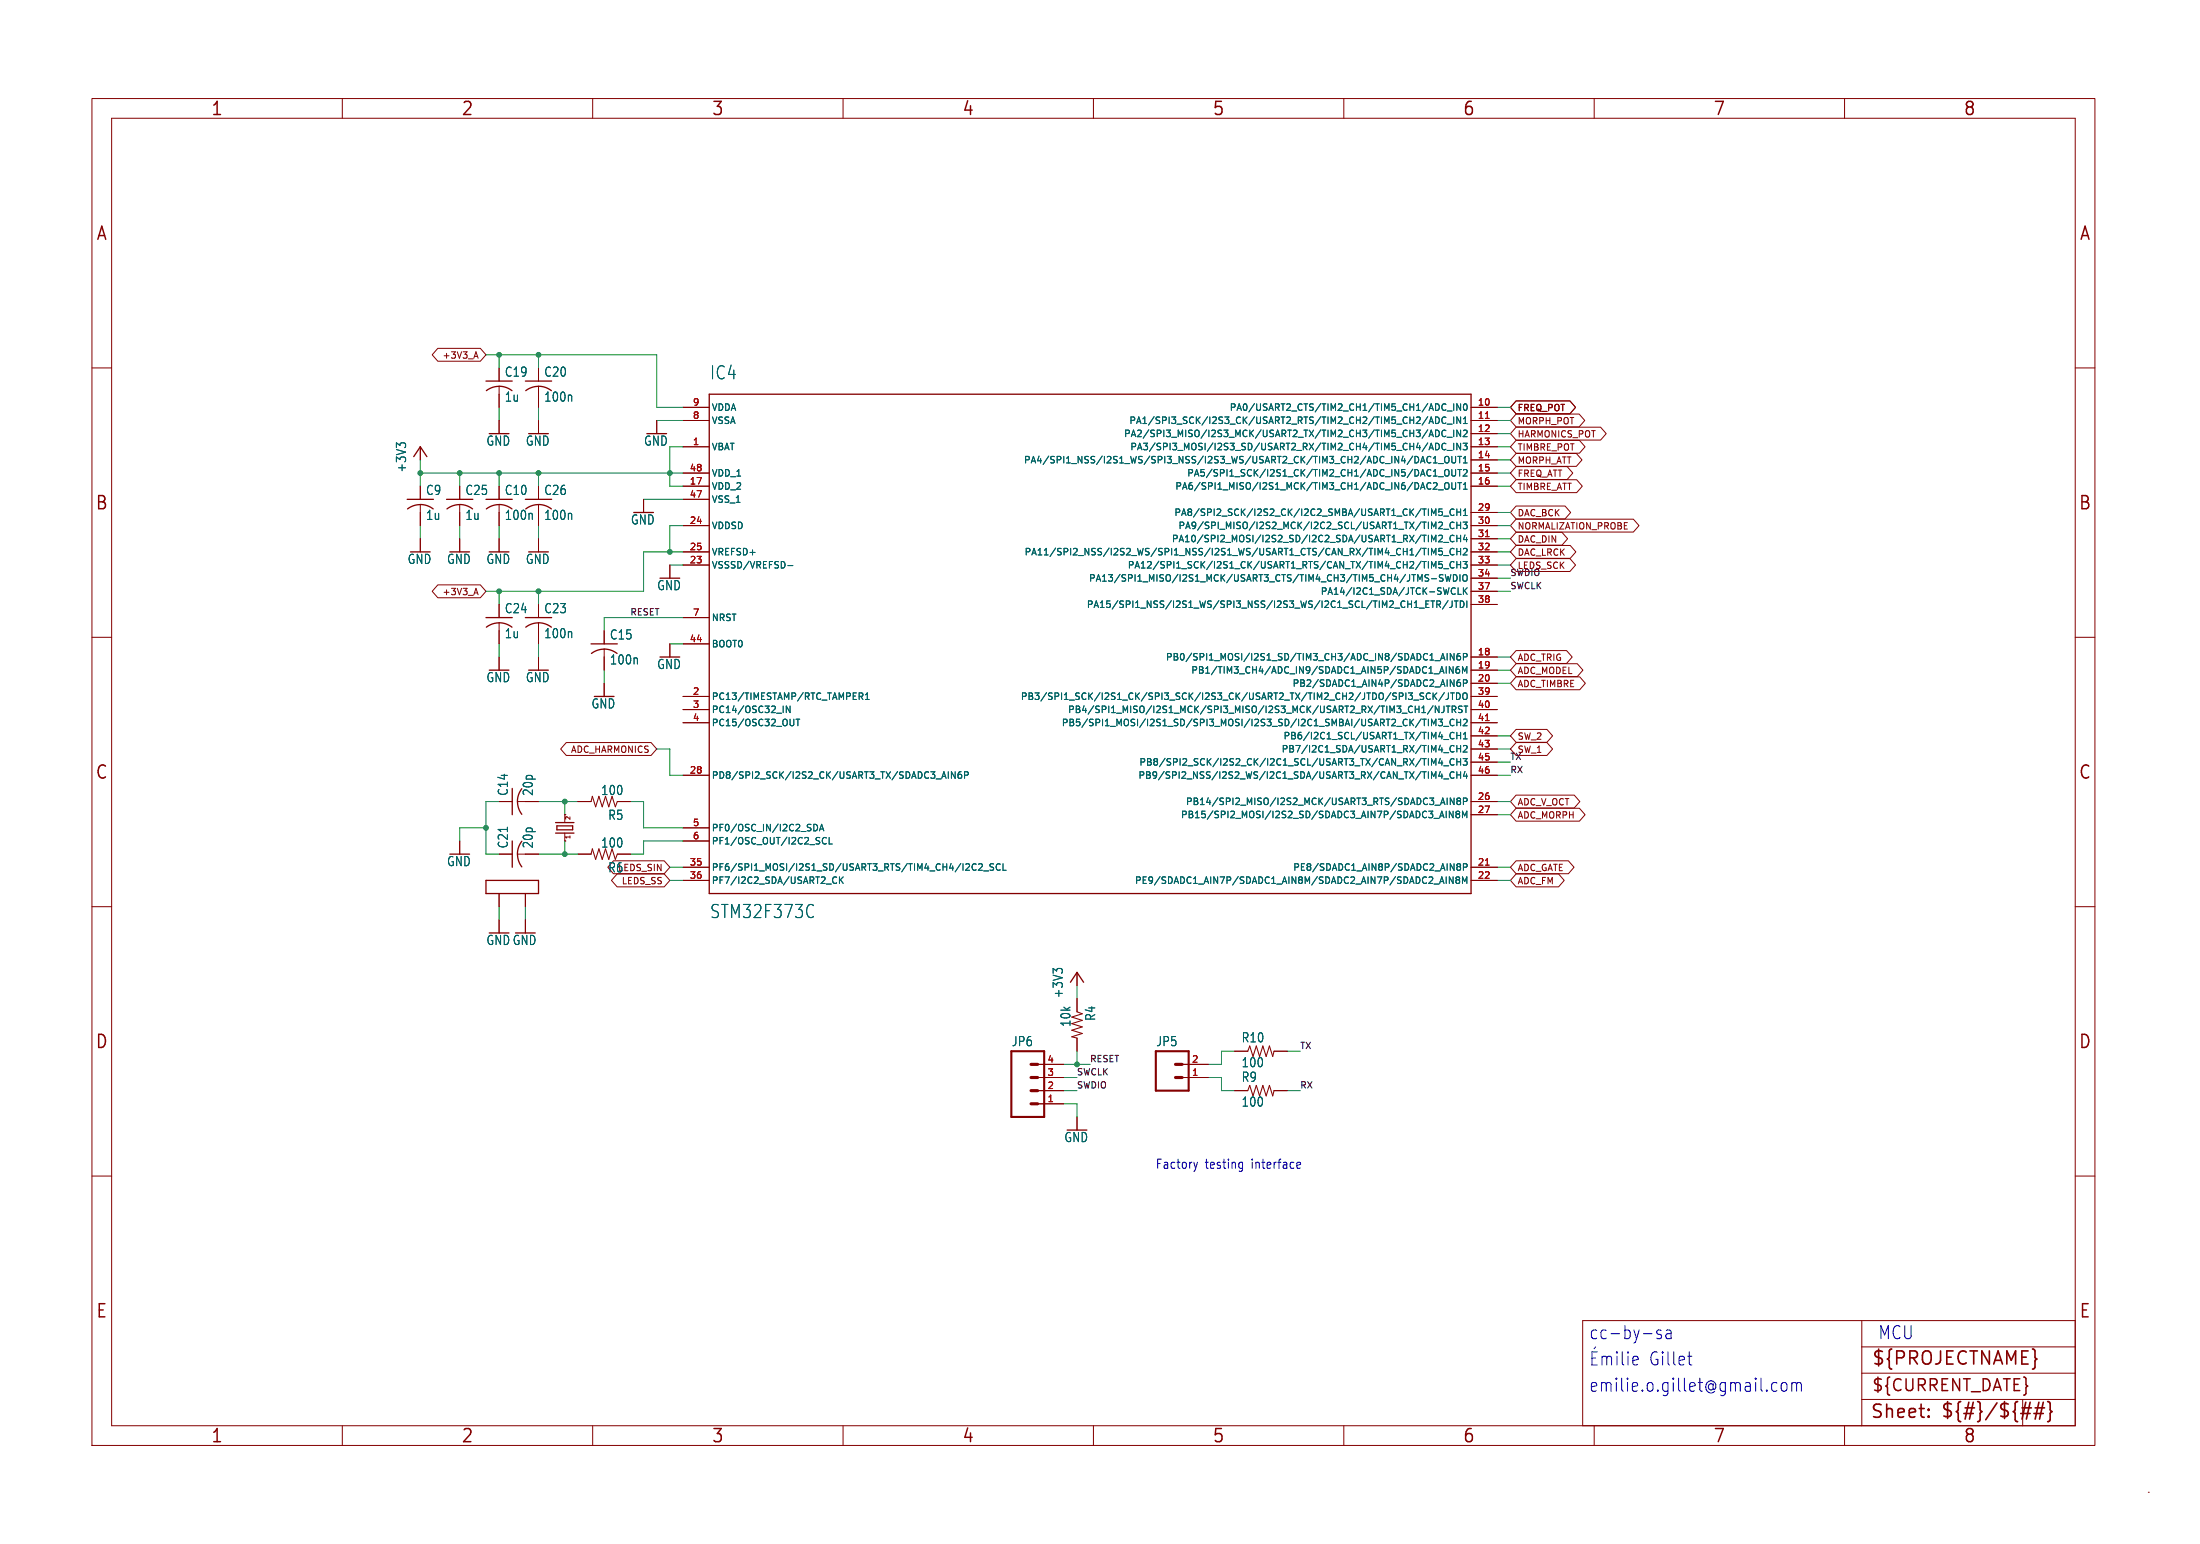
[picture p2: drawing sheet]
<svg xmlns="http://www.w3.org/2000/svg" width="425mm" height="298mm" viewBox="0 0 425 298" stroke-linecap="round" stroke-linejoin="round" font-family="sans-serif">
<g fill="none" stroke="#840000" stroke-width=".19">
<path d="M17.8 19.1h387.3v260.3h-387.3zM66.2 19.1v3.8M114.6 19.1v3.8M163 19.1v3.8M211.5 19.1v3.8M259.9 19.1v3.8M308.3 19.1v3.8M356.7 19.1v3.8M21.6 22.9h379.7v252.7h-379.7zM17.8 71.1h3.8M84.7 67.3h8.2l1.1 1.3-1.1 1.2h-8.2l-1.1-1.2zM91.8 68.9h.5"/>
<path d="M92 68l.5 1.2M96.5 71.1v2.6M96.5 74.7v4M104.1 71.1v2.6M104.1 74.7v4M132.1 78.7h5.1M284.5 78.7h5.1M293.2 77.5h10.4l1.1 1.2-1.1 1.3h-10.4l-1.1-1.3zM401.3 71.1h3.8M81.3 86.4v2.5M81.3 94v2.5M81.3 97.5v4.1"/>
<path d="M88.9 94v2.5M88.9 97.5v4.1M96.5 81.3v2.5M96.5 94v2.5M96.5 97.5v4.1M104.1 81.3v2.5M104.1 94v2.5M104.1 97.5v4.1M124.5 96.5v2.6M127 81.3v2.5M132.1 86.4h5.1M132.1 81.3h5.1"/>
<path d="M132.1 91.4h5.1M132.1 94h5.1M132.1 96.5h5.1M284.5 86.4h5.1M284.5 81.3h5.1M284.5 83.8h5.1M284.5 88.9h5.1M284.5 91.4h5.1M284.5 94h5.1M284.5 99.1h5.1M293.2 85.1h12.2l1.1 1.3-1.1 1.2h-12.2l-1.1-1.2zM293.2 92.7h11.7l1.1 1.3-1.1 1.2h-11.7l-1.1-1.2z"/>
<path d="M293.2 82.6h16.3l1.1 1.2-1.1 1.3h-16.3l-1.1-1.3zM293.2 80h12.2l1.1 1.3-1.1 1.2h-12.2l-1.1-1.2zM293.2 97.8h9.5l1 1.3-1 1.2h-9.5l-1.1-1.2zM293.2 87.7h11.6l1.1 1.2-1.1 1.2h-11.6l-1.1-1.2zM293.2 90.2h9.9l1.1 1.2-1.1 1.3h-9.9l-1.1-1.3zM81.3 104.1v2.6M84.7 113.1h8.2l1.1 1.2-1.1 1.2h-8.2l-1.1-1.2zM88.9 104.1v2.6M91.8 114.6h.5M92 113.7l.5 1.3M96.5 104.1v2.6M96.5 116.8v2.6"/>
<path d="M104.1 104.1v2.6M104.1 116.8v2.6M129.5 109.2v2.6M132.1 109.2h5.1M132.1 101.6h5.1M132.1 106.7h5.1M132.1 119.4h5.1M284.5 109.2h5.1M284.5 101.6h5.1M284.5 106.7h5.1M284.5 104.1h5.1M284.5 111.8h5.1"/>
<path d="M284.5 114.3h5.1M284.5 116.8h5.1M293.2 105.4h10.5l1.1 1.3-1.1 1.2h-10.5l-1.1-1.2zM293.2 108h10.4l1.1 1.2-1.1 1.3h-10.4l-1.1-1.3zM293.2 102.9h8.9l1.1 1.2-1.1 1.3h-8.9l-1.1-1.3zM293.2 100.4h22.7l1.1 1.2-1.1 1.2h-22.7l-1.1-1.2zM17.8 123.2h3.8M96.5 120.4v4.1M96.5 127v2.5M104.1 120.4v4.1M104.1 127v2.5M116.8 121.9v2.6"/>
<path d="M116.8 125.5v4M116.8 132.1v2.5M129.5 124.5v2.5M132.1 134.6h5.1M132.1 137.2h5.1M132.1 139.7h5.1M132.1 124.5h5.1M284.5 127h5.1M284.5 129.5h5.1M284.5 134.6h5.1M284.5 132.1h5.1M284.5 137.2h5.1"/>
<path d="M284.5 139.7h5.1M293.2 130.8h12.3l1.1 1.3-1.1 1.2h-12.3l-1.1-1.2zM293.2 128.3h11.8l1.1 1.2-1.1 1.3h-11.8l-1.1-1.3zM293.2 125.8h9.8l1 1.2-1 1.2h-9.8l-1.1-1.2zM401.3 123.2h3.8M96.5 154.9h2.6M100.1 154.9h4M109.2 157.5h.1M109.2 157.5v1.5M109.5 143.5h16.4l1.1 1.3-1.1 1.2h-16.4l-1.1-1.2zM111.8 154.9h2.5M119.4 154.9h2.5"/>
<path d="M132.1 149.9h5.1M284.5 154.9h5.1M284.5 157.5h5.1M284.5 149.9h5.1M284.5 142.2h5.1M284.5 144.8h5.1M284.5 147.3h5.1M293.2 141h6l1 1.2-1 1.3h-6l-1.1-1.3zM293.2 153.7h11.2l1.1 1.2-1.1 1.3h-11.2l-1.1-1.3zM293.2 156.2h12.2l1.1 1.3-1.1 1.2h-12.2l-1.1-1.2zM293.2 143.5h6l1 1.3-1 1.2h-6l-1.1-1.2zM17.8 175.3h3.8"/>
<path d="M88.9 162.6v2.5M96.5 172.7v2.6M96.5 177.8v2.5M96.5 165.1h2.6M100.1 165.1h4M101.6 172.7v2.6M101.6 177.8v2.5M109.2 161v1.6M111.8 165.1h2.5M118.6 166.4h9.9l1 1.2-1 1.3h-9.9l-1.1-1.3zM119.3 168.9h9.2l1 1.3-1 1.2h-9.2l-1-1.2zM119.4 165.1h2.5"/>
<path d="M132.1 167.6h5.1M132.1 170.2h5.1M132.1 160h5.1M132.1 162.6h5.1M284.5 167.6h5.1M284.5 170.2h5.1M293.2 168.9h8.2l1.1 1.3-1.1 1.2h-8.2l-1.1-1.2zM293.2 166.4h10.1l1.1 1.2-1.1 1.3h-10.1l-1.1-1.3zM401.3 175.3h3.8M208.3 188v2.5M208.3 193v2.6M200.7 210.8h5"/>
<path d="M200.7 208.3h5M200.7 205.7h5M200.7 213.4h5M208.3 200.7v2.5M208.3 215.9v2.5M228.6 208.3h5.1M228.6 205.7h5.1M238.8 210.8h2.5M238.8 203.2h2.5M246.4 210.8h2.5M246.4 203.2h2.5M17.8 227.3h3.8"/>
<path d="M401.3 227.3h3.8M360 255.3v20.3M401.3 255.3h-95.2v20.3M66.2 275.6v3.8M114.6 275.6v3.8M163 275.6v3.8M211.5 275.6v3.8M259.9 275.6v3.8M308.3 275.6v3.8M356.7 275.6v3.8M360 265.4h41.3M360 260.4h41.3"/>
<path d="M360 270.5h41.3M415.5 288.4h.1"/>
</g>
<path d="M114.3 154.9l.3-1 .6 2.1 .6-2.1 .7 2.1 .6-2.1 .6 2.1 .7-2.1 .6 2.1 .4-1.1M114.3 165.1l.3-1 .6 2 .6-2 .7 2 .6-2 .6 2 .7-2 .6 2 .4-1M208.3 195.6l1 .4-2 .6 2 .6-2 .7 2 .6-2 .6 2 .7-2 .6 1 .3M241.3 210.8l.4-1 .6 2 .7-2 .6 2 .6-2 .7 2 .6-2 .6 2 .3-1M241.3 203.2l.4-1 .6 2 .7-2 .6 2 .6-2 .7 2 .6-2 .6 2 .3-1" fill="none" stroke="#840000" stroke-width=".2"/>
<g fill="none" stroke="#840000" stroke-width=".25">
<path d="M94 73.7h5.1M96.5 74.7a4.1 4.1 0 0 0-2.4 .8M96.5 74.7a4.1 4.1 0 0 1 2.5 .8M101.6 73.7h5.1M104.1 74.7a4.1 4.1 0 0 0-2.4 .8M104.1 74.7a4.1 4.1 0 0 1 2.5 .8M137.2 76.2h147.3v96.5h-147.3zM78.7 96.5h5.1M78.8 98.4a4.1 4.1 0 0 1 5 0M80 88.3l1.3-1.9 1.2 1.9M86.4 96.5h5M86.4 98.4a4.1 4.1 0 0 1 5 0"/>
<path d="M94 96.5h5.1M94.1 98.4a4.1 4.1 0 0 1 4.9 0M101.6 96.5h5.1M101.7 98.4a4.1 4.1 0 0 1 4.9 0M94 119.4h5.1M101.6 119.4h5.1M94.1 121.2a4.1 4.1 0 0 1 4.9 0M101.7 121.2a4.1 4.1 0 0 1 4.9 0M114.3 124.5h5.1M114.4 126.3a4.1 4.1 0 0 1 4.9 0M99.1 152.4v5.1M100.9 152.5a4.1 4.1 0 0 0 0 4.9"/>
<path d="M107.4 159h3.6M107.7 159.6h3v.8h-3zM94 170.2h10.1v2.5h-10.1zM99.1 162.6v5M100.9 162.6a4.1 4.1 0 0 0 0 5M107.4 161h3.6M207 189.9l1.3-1.9 1.2 1.9"/>
</g>
<path d="M195.6 203.2h6.3v12.7h-6.3zM223.5 203.2h6.4v7.6h-6.4z" fill="none" stroke="#840000" stroke-width=".41"/>
<path d="M199.4 208.3h1.3M199.4 205.7h1.3M199.4 213.4h1.3M199.4 210.8h1.3M227.3 208.3h1.3M227.3 205.7h1.3" fill="none" stroke="#840000" stroke-width=".61"/>
<g fill="none" stroke="#006464" stroke-width=".19">
<path d="M279.9 79.4h.9M281.1 78.1v1.2M282.5 78.1v1.2l-.8-1.2v1.2M283.2 78.1h.1a.68 .68 0 0 1 .4 .6 .68 .68 0 0 1-.4 .6 .85 .85 0 0 1-.1-1.2zM77.3 86.1l-.6-.5v.9M77.5 85.7h.8M274.1 88.3l.3 .5-.3 .6M274.7 89.5l.4-1.3 .5 1.3M274.8 89.1h.6M276.4 81.9l.4-1.3 .4 1.3M276.4 84.4l.4-1.3 .4 1.3M276.4 86.9l.4-1.2 .4 1.2"/>
<path d="M276.5 81.5h.6M276.5 84h.6M276.5 86.6h.6M276.7 88.3a.6 .6 0 0 0-.8 .5 .6 .6 0 0 0 .6 .7l.2-.1M277.2 89.5h.7M277.2 88.6l.4-.4v1.3M277.2 92h.7M277.3 99.3l.4-.9v1.2M277.4 93.3l.4 .1 .1 .3-.8 .9h.8M277.6 80.6a.64 .64 0 0 1 .8 .6 .64 .64 0 0 1-.8 .7zM277.6 83.1a.64 .64 0 0 1 .8 .7 .64 .64 0 0 1-.8 .6zM277.6 85.7a.64 .64 0 0 1 .8 .6 .64 .64 0 0 1-.8 .6z"/>
<path d="M278.2 89.6h.9M278.2 92.1h.9M278.2 94.7h.9M278.9 98.4h-.6l-.1 .6 .2-.1h.4l.2 .2-.1 .4-.2 .1-.5-.1M279.2 99.8h1M279.4 88.4l.3-.2a.43 .43 0 0 1 .5 .4v.5a.42 .42 0 0 1-.4 .4 .42 .42 0 0 1-.4-.4zM279.4 90.9l.3-.1a.43 .43 0 0 1 .5 .4v.4a.42 .42 0 0 1-.4 .4 .42 .42 0 0 1-.4-.4zM279.4 93.5l.3-.2a.43 .43 0 0 1 .5 .4v.4a.42 .42 0 0 1-.4 .5 .42 .42 0 0 1-.4-.5zM279.6 80.7a.6 .6 0 0 0-.8 .4 .6 .6 0 0 0 .6 .8l.2-.2M279.6 83.3a.6 .6 0 0 0-.8 .4 .6 .6 0 0 0 .6 .7l.2-.1M279.6 85.8a.6 .6 0 0 0-.8 .4 .6 .6 0 0 0 .6 .7l.2-.1M279.9 82h.9"/>
<path d="M279.9 84.5h.9M279.9 87.1h.9M280.8 88.2v1l.2 .3h.3l.2-.3v-1M280.8 90.8v1l.2 .2h.3l.2-.2v-1M280.8 93.3v1l.2 .3h.3l.2-.3v-1M281.1 80.6v1.3M281.1 83.1v1.3M281.1 85.7v1.2M281.2 98.5a.6 .6 0 0 0-.8 .4 .6 .6 0 0 0 .5 .7l.3-.1M281.7 98.4v1.2M281.7 99h.8M281.9 88.2h.7"/>
<path d="M281.9 90.8h.7M281.9 93.3h.7M282.3 88.2v1.3M282.3 90.8v1.2M282.3 93.3v1.3M282.5 80.6v1.3l-.8-1.3v1.3M282.5 83.1v1.3l-.8-1.3v1.3M282.5 85.7v1.2l-.8-1.2v1.2M282.5 98.4v1.2M282.9 85.7h.8l-.4 .5 .4 .1v.5l-.2 .1-.6-.1M283 83.3l.5-.2 .2 .4-.8 .9h.8M283 90.9l.5-.1 .2 .3-.8 .9h.8"/>
<path d="M283 81.9h.7M283 81l.4-.4v1.3M283 88.6l.4-.4v1.3M283 93.7l.4-.4v1.3M283 98.7l.4-.3v1.2M283 89.5h.7M283 94.6h.7M283 99.6h.7M152.4 109.3h.9M274.5 117.5h.9M274.8 105.9l-1 1.7M275.1 106h.7"/>
<path d="M275.4 106v1.3M275.7 116.8h.5M275.8 111.7l.4 .1 .1 .3-.3 .2h-.3M275.8 111.1h.5M276.2 106v1.3M276.4 116.2h-.7v1.2h.7M276.7 116.2h.7M276.8 107.3v-1.3l.5 .9 .4-.9v1.3M276.8 108.5l.5 .9 .4-.9v1.3M276.8 111.9h1M277.1 116.2v1.2M277.3 104.4l.4-.9v1.2"/>
<path d="M277.9 116.8h.6l.1-.2-.1-.3-.6-.1v1.2M278.2 116.8l.4 .6M278.2 101l.5-.1 .3 .4-.8 .9h.8M278.2 103.6l.5-.1 .3 .3-.8 .9h.8M278.9 106h-.6l-.1 .6 .2-.1h.4l.2 .2-.1 .4-.2 .2-.5-.2M278.9 108.5h-.6l-.1 .6 .2-.1 .4 .1 .2 .2-.1 .4-.2 .1-.5-.1M279.1 111.1h-.5l-.2 .1v.4l.6 .2 .1 .3-.3 .2h-.5M279.2 102.3h1M279.2 104.8h1M279.2 107.4h1M279.2 109.9h1M279.5 111.1l.3 1.2 .2-.9 .3 .9 .3-1.2"/>
<path d="M280 116.1l-1 1.6M280.8 114.7l.3 .2 .3-.1M280.8 116.2v1l-.5 .2M281.1 111.1a.64 .64 0 0 1 .7 .6 .64 .64 0 0 1-.7 .6zM281.2 106.1a.6 .6 0 0 0-.8 .4 .6 .6 0 0 0 .5 .8l.3-.2M281.2 101a.6 .6 0 0 0-.8 .5 .6 .6 0 0 0 .5 .7l.3-.1M281.2 103.6a.6 .6 0 0 0-.8 .4 .6 .6 0 0 0 .5 .7l.3-.1M281.2 108.7a.6 .6 0 0 0-.8 .4 .6 .6 0 0 0 .5 .7l.3-.1M281.3 116.2h.7M281.4 113.7l-.3-.1-.3 .2M281.6 116.2v1.2M281.7 100.9v1.3"/>
<path d="M281.7 103.5v1.2M281.7 106v1.3M281.7 108.5v1.3M281.7 101.5h.8M281.7 104.1h.8M281.7 106.6h.8M281.7 109.1h.8M282 113.6v1.3h.6M282.3 111.1v1.2M282.4 116.2a.64 .64 0 0 1 .7 .6 .64 .64 0 0 1-.7 .6zM282.5 100.9v1.3M282.5 103.5v1.2"/>
<path d="M282.5 106v1.3M282.5 108.5v1.3M282.9 100.9h.8l-.4 .5 .4 .1v.6l-.2 .1-.6-.1M282.9 108.5h.8l-.4 .5 .4 .1v.6l-.2 .1-.6-.1M282.9 111.3l.3-.2a.43 .43 0 0 1 .5 .4v.4a.42 .42 0 0 1-.4 .5 .42 .42 0 0 1-.4-.5zM283 106.1l.5-.1 .2 .4-.8 .9h.8M283 113.6v1.3M283.2 114.2l.5 .7M283.3 103.4l-.3 .9h.8M283.6 103.9v.8M283.7 116.2v1.2M283.7 113.6l-.7 .7"/>
<path d="M152.8 136.5v1.2l-.7-1.2v1.2M153.9 139h.8M154.3 139v1.3M166.5 134.6l.4 .6M166.6 133.9l.3 .3-.1 .3-.2 .1M167.4 135.2h.7M167.4 134.3l.3-.4v1.3M273.4 135.3h1M274.8 139l-1 1.6M275 137.7h.7M275.1 139h.7M275.3 134l-.5-.1-.1 .2v.3l.5 .3 .1 .3-.2 .2-.5-.1"/>
<path d="M275.4 139v1.3M276.2 139v1.3M276.6 134.1a.6 .6 0 0 0-.8 .4 .6 .6 0 0 0 .6 .7l.2-.1M277.1 133.9v1.3M277.1 136.4l-1.1 1.7M277.3 134.5l.6 .7M277.5 127.7h1M277.9 133.9l-.8 .8M278.2 139h.8l-.5 .5 .4 .1v.6l-.2 .1-.5-.1M278.3 136.5v1.2l-.7-1.2v1.2M278.5 129.8h.6M278.6 127.6l.4-1.3 .4 1.3"/>
<path d="M278.7 127.2h.6M278.8 128.9l.5 1.2M279.3 136.5l-.1 1.1-.4 .1M279.3 133.9l-1.1 1.6M279.7 128.9v1.2M279.7 136.5h.7M279.9 126.3v1.3M280 136.5v1.2M280.1 133.9l-.1 1.1-.4 .2M280.5 133.9h.8M280.8 137.1h.6l.2-.2-.1-.3-.7-.1v1.2M280.9 133.9v1.3"/>
<path d="M281 128.9v1.2l-.7-1.2v1.2M281.1 137.1l.5 .6M281.2 126.3v1.3l-.7-1.3v1.3M281.2 139.1a.6 .6 0 0 0-.8 .5 .6 .6 0 0 0 .5 .7l.3-.1M281.7 133.9a.64 .64 0 0 1 .7 .7 .64 .64 0 0 1-.7 .6zM281.7 139v1.3M281.7 139.6h.8M282.2 128.9h-.4a.86 .86 0 0 0 0 1.2l.4-.1 .1-.4-.3-.3-.3 .1-.1 .2M282.3 126.3l-.3 .1-.2 .2-.1 .7 .3 .3 .4-.1 .1-.5-.2-.1-.3-.1-.3 .2M282.3 131.4l-.3 .1-.2 .2-.1 .7 .3 .3 .4-.2 .1-.4-.2-.2h-.3l-.3 .2M282.5 139v1.3M282.8 136.5h-.5l-.2 .1v.4l.5 .2 .2 .3-.3 .2h-.5"/>
<path d="M282.8 130.1v-1.2l.4 .9 .5-.9v1.2M282.9 134.1l.3-.2a.43 .43 0 0 1 .5 .5v.4a.42 .42 0 0 1-.4 .4 .42 .42 0 0 1-.4-.4zM283 127l.6-.1 .1-.2v-.3l-.7-.1v1.3M283 132.1l.6-.1 .1-.2v-.3l-.7-.1v1.3M283 139.1l.5-.1 .2 .4-.8 .9h.8M283.1 136.5h.8M283.5 136.5v1.2M157.4 159.3a.64 .64 0 0 1 .7 .7 .64 .64 0 0 1-.7 .6M182.2 150.1h.6M182.5 149.2l.5 1.2M183.4 149.2v1.2M184.7 149.2v1.2l-.7-1.2v1.2"/>
<path d="M185.9 149.2h-.4l-.2 .3v.7l.2 .2 .4-.1 .1-.4-.1-.2h-.4l-.2 .2M186.5 149.8h.6l.2-.2-.1-.3-.7-.1v1.2M276.8 140.3v-1.3l.5 .9 .4-.9v1.3M276.8 147.9v-1.3l.5 .9 .4-.9v1.3M276.8 149.2l.5 .9 .4-.9v1.2M278.4 158.1l.4-1.3 .5 1.3M278.5 157.7h.6M278.5 146.6l-.3 .9h.8M278.5 149.1l-.3 .9h.8M278.6 155.5l.4-1.2 .4 1.2M278.7 155.2h.6M278.8 147.1v.8"/>
<path d="M278.8 149.6v.8M279.2 140.4h1M279.2 142.9h1M279.2 148h1M279.2 150.6h1M279.7 156.8v1.3M279.9 154.3v1.2M280.4 144.8l.2 .5 .6-.1M281 156.8v1.3l-.7-1.3v1.3M281.2 154.3v1.2l-.7-1.2v1.2M281.2 149.3a.6 .6 0 0 0-.8 .4 .6 .6 0 0 0 .5 .7l.3-.1M281.2 141.7a.6 .6 0 0 0-.8 .4 .6 .6 0 0 0 .5 .7l.3-.1"/>
<path d="M281.2 146.8a.6 .6 0 0 0-.8 .4 .6 .6 0 0 0 .5 .7l.3-.1M281.2 144.2h-.6l-.2 .4M281.7 141.6v1.2M281.7 144.1v1.3M281.7 146.6v1.3M281.7 149.2v1.2M281.7 142.2h.8M281.7 144.7h.8M281.7 147.2h.8M281.7 149.8h.8M281.8 157.3l-.2-.2 .2-.3 .4 .1 .1 .1-.3 .3M281.8 157.3l-.2 .3v.3l.2 .2 .4-.1 .1-.2-.1-.3-.2-.2"/>
<path d="M281.8 157.3h.2M282 154.8l-.3-.2 .3-.3h.2l.3 .2-.3 .3M282 154.8l-.3 .2v.3l.3 .2h.2l.3-.2v-.3l-.3-.2M282 154.8h.2M282.5 141.6v1.2M282.5 144.1v1.3M282.5 146.6v1.3M282.5 149.2v1.2M282.8 158.1v-1.3l.4 .9 .5-.9v1.3M282.9 146.6h.8l-.4 .5 .4 .1v.6l-.2 .1-.6-.1M283 144.2l.5-.1 .2 .4-.8 .9h.8M283 154.9h.6l.1-.2v-.3l-.7-.1v1.2"/>
<path d="M283 141.9l.4-.3v1.2M283 142.8h.7M283.3 149.1l-.3 .9h.8M283.6 149.6v.8M156.9 174.8l.4 .3M157.3 177.1l-.4 .3M158.5 160.6l.4-1.3 .4 1.3M158.6 160.2h.6M159.1 163l.3 .1 .4-.1M159.8 162l-.4-.1-.3 .2M160.3 161.9v1.2h.7M161.3 169.6h.5"/>
<path d="M161.8 170.6l-.5 .1M162.3 169.5v1.3M162.5 170l.6 .8M163.1 169.5l-.8 .7M188.5 167l.3 .1M188.8 168.1l-.3 .1M189.3 167.1l.4-.1 .3 .3-.8 .9h.8M190.2 168.3h1M192.2 167h-.5l-.2 .1v.3l.5 .3 .2 .3-.3 .2h-.5M193.4 167.1a.6 .6 0 0 0-.8 .4 .6 .6 0 0 0 .6 .7l.2-.1M194 167v1.2h.6M278.5 170.4h.6"/>
<path d="M278.8 169.5l.5 1.3M279.7 169.5v1.3M281 169.5v1.3l-.7-1.3v1.3M281.8 170l-.2-.2 .2-.3 .4 .1 .1 .1-.3 .3M281.8 170l-.2 .3v.3l.2 .2 .4-.1 .1-.2-.1-.3-.2-.2M281.8 170h.2M282 167.5l-.3-.2 .3-.3h.2l.3 .2-.3 .3M282 167.5l-.3 .2v.3l.3 .2h.2l.3-.2v-.3l-.3-.2M282 167.5h.2M282.8 170.8v-1.3l.4 .9 .5-.9v1.3M283 167.6h.6l.1-.2v-.3l-.7-.1v1.2M204.3 187.7l-.6-.5v.9"/>
<path d="M204.5 187.3h.8"/>
</g>
<path d="M287.3 80.9h.7M287.3 103.7h.7M287.3 139.3h.7M287.3 167.2h.7" fill="none" stroke="#a90000" stroke-width=".19"/>
<g fill="none" stroke="#840000" stroke-width=".32">
<path d="M373 273.7l.1 .1-.1 .2M373 273.7l-.2 .1 .2 .2M373 272.4v.2M373 273.7v.3M373 272.4l.1 .1-.1 .1M373 272.4l-.2 .1 .2 .1M390.8 273.2h1.8M391 272.1h1.8M392.6 271l-.7 3.3M393.3 273.2h1.8M393.6 272.1h1.8M394.3 271l-.7 3.3"/>
<path d="M395.1 271l-.7 3.3M396 270.9l.4 .1 .1 .3v1.2l.3 .4-.3 .3v1.2l-.1 .3-.4 .1"/>
</g>
<g fill="none" stroke="#0000c2" stroke-width=".19">
<path d="M231.6 224.7l-.4 1.1M239.9 224.7h.4M240.3 224.7v1.4l-.2 .3h-.3M240.3 225.8h-.4M250.8 225.6l.2 .2h.4M250.8 224.9l.2-.2h.3l.2 .2v.2l-.7 .1M321.2 257.2l-.5-.1a.44 .44 0 0 0-.3 .4 .44 .44 0 0 0 .3 .4h.3a.44 .44 0 0 1 .3 .4 .44 .44 0 0 1-.3 .5l-.6-.2M322.2 257.2l.3-.1 .6 .1 .1 1.6M323.2 257.7l-.7 .1a.52 .52 0 0 0-.4 .5 .52 .52 0 0 0 .4 .5l.7-.2M307.9 262.5h.7M308.9 261.3h-1v2.5h1M309.8 262.2v1.6"/>
<path d="M309.8 262.4a.53 .53 0 0 1 .8-.1l.1 .2M310.7 262.5l.3-.3 .6 .1 .1 1.5M310.7 262.5v1.3M312.7 261.3v.3M312.7 262.2v1.6M312.7 261.3l-.1 .1 .1 .2M312.7 261.3l.1 .1-.1 .2M313.7 261.3v2.2l.3 .3M314.8 261.3v.3M314.8 262.2v1.6M314.8 261.3l-.1 .1 .1 .2M314.8 261.3l.1 .1-.1 .2"/>
<path d="M315.8 263l1-.2-.1-.5-.6-.1-.3 .3 .1 1.2 .2 .1 .6-.1M326.4 262.2h.8M326.8 263.7l.4 .1M343.6 267.4l-.6-.2-.4 .5v.7l.2 .4 .2 .1 .6-.1M344.7 267.4a.56 .56 0 0 1 .9 .3v.7a.57 .57 0 0 1-.6 .6 .57 .57 0 0 1-.5-.6v-.7zM346.5 267.5a.53 .53 0 0 1 .8-.1l.1 .2M346.5 267.2v1.7M347.4 267.6l.3-.4 .6 .2 .1 1.5M347.4 267.6v1.3"/>
</g>
<g fill="none" stroke="#009600" stroke-width=".19">
<path d="M94 68.6h33v10.1h5.1M96.5 68.6v2.5M96.5 78.7v2.6M104.1 68.6v2.5M104.1 78.7v2.6M289.6 78.7h2.5M81.3 91.4h50.8M81.3 88.9v5.1M88.9 91.4v2.6M96.5 91.4v2.6M104.1 91.4v2.6M124.5 96.5h7.6"/>
<path d="M127 81.3h5.1M132.1 86.4h-2.6v7.6h2.6M289.6 99.1h2.5M289.6 94h2.5M289.6 91.4h2.5M289.6 86.4h2.5M289.6 81.3h2.5M289.6 88.9h2.5M289.6 83.8h2.5M81.3 101.6v2.5M88.9 101.6v2.5M96.5 101.6v2.5"/>
<path d="M96.5 114.3v2.5M104.1 101.6v2.5M104.1 114.3v2.5M129.5 109.2h2.6M132.1 101.6h-2.6v5.1M132.1 106.7h-7.6v7.6h-30.5M132.1 119.4h-15.3v2.5M289.6 101.6h2.5M289.6 104.1h2.5M289.6 109.2h2.5M289.6 106.7h2.5M289.6 114.3h2.5"/>
<path d="M289.6 111.8h2.5M96.5 124.5v2.5M104.1 124.5v2.5M116.8 129.5v2.6M129.5 124.5h2.6M289.6 127h2.5M289.6 132.1h2.5M289.6 129.5h2.5M96.5 154.9h-2.5v10.2h2.5M104.1 154.9h7.7M109.2 154.9v2.6M121.9 154.9h2.6v5.1h7.6"/>
<path d="M127 144.8h2.5v5.1h2.6M289.6 149.9h2.5M289.6 154.9h2.5M289.6 144.8h2.5M289.6 147.3h2.5M289.6 157.5h2.5M289.6 142.2h2.5M94 160h-5.1v2.6M96.5 175.3v2.5M101.6 175.3v2.5M104.1 165.1h7.7M109.2 162.6v2.5"/>
<path d="M129.5 170.2h2.6M129.5 167.6h2.6M132.1 162.6h-7.6v2.5h-2.6M289.6 170.2h2.5M289.6 167.6h2.5M208.3 190.5v2.5M205.7 213.4h2.6v2.5M205.7 205.7h5.1M205.7 210.8h2.6M205.7 208.3h2.6M208.3 203.2v2.5M233.7 208.3h2.5v2.5h2.6"/>
<path d="M238.8 203.2h-2.6v2.5h-2.5M248.9 210.8h2.6M248.9 203.2h2.6"/>
</g>
<g fill="#009600" stroke="#009600" stroke-width=".19">
<circle cx="129.5" cy="91.4" r=".46"/>
<circle cx="96.5" cy="68.6" r=".46"/>
<circle cx="129.5" cy="106.7" r=".46"/>
<circle cx="104.1" cy="68.6" r=".46"/>
<circle cx="208.3" cy="205.7" r=".46"/>
<circle cx="81.3" cy="91.4" r=".46"/>
<circle cx="88.9" cy="91.4" r=".46"/>
<circle cx="96.5" cy="114.3" r=".46"/>
<circle cx="104.1" cy="114.3" r=".46"/>
<circle cx="96.5" cy="91.4" r=".46"/>
<circle cx="104.1" cy="91.4" r=".46"/>
<circle cx="109.2" cy="154.9" r=".46"/>
<circle cx="109.2" cy="165.1" r=".46"/>
<circle cx="94" cy="160" r=".46"/>
</g>
<g font-size="3.5" fill="#840000">
<text x="40.8" y="22.6">1</text>
<text x="89.2" y="22.6">2</text>
<text x="137.6" y="22.6">3</text>
<text x="186" y="22.6">4</text>
<text x="234.4" y="22.6">5</text>
<text x="282.9" y="22.6">6</text>
<text x="331.3" y="22.6">7</text>
<text x="379.7" y="22.6">8</text>
<text x="18.6" y="46.7">A</text>
<text x="402.1" y="46.7">A</text>
<text x="18.4" y="98.8">B</text>
<text x="402" y="98.8">B</text>
<text x="18.4" y="150.9">C</text>
<text x="402" y="150.9">C</text>
<text x="18.4" y="202.9">D</text>
<text x="402" y="202.9">D</text>
<text x="18.5" y="255">E</text>
<text x="402.1" y="255">E</text>
<text x="361.9" y="264.2">${PROJECTNAME}</text>
<text x="361.7" y="274.4">Sheet:</text>
<text x="375.3" y="274.3">${#}/${##}</text>
<text x="40.8" y="279.1">1</text>
<text x="89.2" y="279.1">2</text>
<text x="137.6" y="279.1">3</text>
<text x="186" y="279.1">4</text>
<text x="234.4" y="279.1">5</text>
<text x="282.9" y="279.1">6</text>
<text x="331.3" y="279.1">7</text>
<text x="379.7" y="279.1">8</text>
</g>
<g font-size="3.5" fill="#006464">
<text x="137.3" y="73.5">IC4</text>
<text x="137.3" y="177.7">STM32F373C</text>
</g>
<g font-size="3.5" fill="#0000c2">
<text x="307.3" y="259.1">cc-by-sa</text>
<text x="363.2" y="259.1">MCU</text>
<text x="307.3" y="269.2">emilie.o.gillet@gmail.com</text>
<text x="318.8" y="264.2">Gillet</text>
</g>
<text font-size="3.2" fill="#840000" x="361.9" y="269.2">${CURRENT_DATE}</text>
<g font-size="2.5" fill="#006464">
<text x="97.6" y="73">C19</text>
<text x="97.6" y="77.8">1u</text>
<text x="105.2" y="73">C20</text>
<text x="105.2" y="77.8">100n</text>
<text x="94" y="86.3">GND</text>
<text x="101.6" y="86.3">GND</text>
<text x="124.5" y="86.3">GND</text>
<text x="78.7" y="91.4" transform="rotate(-90 78.7 91.4)">+3V3</text>
<text x="82.3" y="95.8">C9</text>
<text x="90" y="95.8">C25</text>
<text x="97.6" y="95.8">C10</text>
<text x="105.2" y="95.8">C26</text>
<text x="82.3" y="100.7">1u</text>
<text x="90" y="100.7">1u</text>
<text x="97.6" y="100.7">100n</text>
<text x="105.2" y="100.7">100n</text>
<text x="122" y="101.6">GND</text>
<text x="78.8" y="109.2">GND</text>
<text x="86.4" y="109.2">GND</text>
<text x="94" y="109.2">GND</text>
<text x="101.6" y="109.2">GND</text>
<text x="97.6" y="118.7">C24</text>
<text x="105.2" y="118.7">C23</text>
<text x="127" y="114.3">GND</text>
<text x="97.6" y="123.5">1u</text>
<text x="105.2" y="123.5">100n</text>
<text x="117.9" y="123.8">C15</text>
<text x="117.9" y="128.6">100n</text>
<text x="127" y="129.5">GND</text>
<text x="94" y="132">GND</text>
<text x="101.6" y="132">GND</text>
<text x="114.3" y="137.1">GND</text>
<text x="98.4" y="153.9" transform="rotate(-90 98.4 153.9)">C14</text>
<text x="103.2" y="153.9" transform="rotate(-90 103.2 153.9)">20p</text>
<text x="116.2" y="153.8">100</text>
<text x="117.6" y="158.6">R5</text>
<text x="86.4" y="167.6">GND</text>
<text x="98.4" y="164" transform="rotate(-90 98.4 164)">C21</text>
<text x="103.2" y="164" transform="rotate(-90 103.2 164)">20p</text>
<text x="116.2" y="164">100</text>
<text x="117.6" y="168.8">R6</text>
<text x="94" y="182.8">GNDGND</text>
<text x="205.7" y="193" transform="rotate(-90 205.7 193)">+3V3</text>
<text x="212" y="197.4" transform="rotate(-90 212 197.4)">R4</text>
<text x="195.6" y="202.4">JP6</text>
<text x="207.2" y="198.5" transform="rotate(-90 207.2 198.5)">10k</text>
<text x="223.6" y="202.4">JP5</text>
<text x="240.1" y="201.7">R10</text>
<text x="240.1" y="209.3">R9</text>
<text x="240.1" y="206.5">100</text>
<text x="240.1" y="214.1">100</text>
<text x="205.8" y="220.9">GND</text>
</g>
<g font-size="2.5" fill="#0000c2">
<text x="223.5" y="226.1">Factory</text>
<text x="233" y="226.1">testing</text>
<text x="242" y="226.1">interface</text>
</g>
<g font-size="1.8" fill="#a90000">
<text x="134" y="81">8</text>
<text x="134" y="78.5">9</text>
<text x="285.7" y="78.5">10</text>
<text x="285.7" y="81">11</text>
<text x="285.7" y="83.6">12</text>
<text x="134" y="86.1">1</text>
<text x="285.7" y="86.1">13</text>
<text x="285.7" y="88.6">14</text>
<text x="133.3" y="93.7">17</text>
<text x="133.3" y="91.2">48</text>
<text x="285.7" y="91.2">15</text>
<text x="285.7" y="93.7">16</text>
<text x="133.3" y="101.3">24</text>
<text x="133.3" y="96.3">47</text>
<text x="285.7" y="98.8">29</text>
<text x="285.7" y="101.3">30</text>
<text x="133.3" y="106.4">25</text>
<text x="285.7" y="103.9">31</text>
<text x="285.7" y="106.4">32</text>
<text x="133.3" y="109">23</text>
<text x="285.7" y="109">33</text>
<text x="285.7" y="111.5">34</text>
<text x="134" y="119.1">7</text>
<text x="285.7" y="114">37</text>
<text x="285.7" y="116.6">38</text>
<text x="133.3" y="124.2">44</text>
<text x="285.7" y="126.7">18</text>
<text x="285.7" y="129.3">19</text>
<text x="285.7" y="131.8">20</text>
<text x="134" y="134.4">2</text>
<text x="134" y="136.9">3</text>
<text x="285.7" y="134.4">39</text>
<text x="285.7" y="136.9">40</text>
<text x="134" y="139.4">4</text>
<text x="285.7" y="139.4">41</text>
<text x="285.7" y="142">42</text>
<text x="133.3" y="149.6">28</text>
<text x="285.7" y="144.5">43</text>
<text x="285.7" y="147.1">45</text>
<text x="285.7" y="149.6">46</text>
<text x="285.7" y="154.7">26</text>
<text x="134" y="159.8">5</text>
<text x="285.7" y="157.2">27</text>
<text x="133.3" y="167.4">35</text>
<text x="134" y="162.3">6</text>
<text x="285.7" y="167.4">21</text>
<text x="133.3" y="169.9">36</text>
<text x="285.7" y="169.9">22</text>
<text x="202.5" y="208">3</text>
<text x="202.5" y="205.5">4</text>
<text x="230.5" y="208">1</text>
<text x="230.5" y="205.5">2</text>
<text x="202.5" y="213.1">1</text>
<text x="202.5" y="210.6">2</text>
</g>
<g font-size="1.8" fill="#006464">
<text x="137.7" y="82.1">VSSA</text>
<text x="137.7" y="79.6">VDDA</text>
<text x="218.3" y="82.1">PA1/SPI3_SCK/I2S3_CK/USART2_RTS/TIM2_CH2/TIM5_CH2/ADC_IN1</text>
<text x="237.7" y="79.6">PA0/USART2_CTS/TIM2_CH1/TIM5_CH1/ADC_IN0</text>
<text x="137.7" y="87.2">VBAT</text>
<text x="197.9" y="89.7">PA4/SPI1_NSS/I2S1_WS/SPI3_NSS/I2S3_WS/USART2_CK/TIM3_CH2/ADC_IN4/DAC1_OUT1</text>
<text x="217.3" y="84.6">PA2/SPI3_MISO/I2S3_MCK/USART2_TX/TIM2_CH3/TIM5_CH3/ADC_IN2</text>
<text x="218.5" y="87.2">PA3/SPI3_MOSI/I2S3_SD/USART2_RX/TIM2_CH4/TIM5_CH4/ADC_IN3</text>
<text x="137.7" y="94.8">VDD_2</text>
<text x="137.7" y="92.3">VDD_1</text>
<text x="227.2" y="94.8">PA6/SPI1_MISO/I2S1_MCK/TIM3_CH1/ADC_IN6/DAC2_OUT1</text>
<text x="229.5" y="92.3">PA5/SPI1_SCK/I2S1_CK/TIM2_CH1/ADC_IN5/DAC1_OUT2</text>
<text x="137.7" y="97.3">VSS_1</text>
<text x="227" y="99.9">PA8/SPI2_SCK/I2S2_CK/I2C2_SMBA/USART1_CK/TIM5_CH1</text>
<text x="137.7" y="102.4">VDDSD</text>
<text x="137.7" y="107.5">VREFSD+</text>
<text x="198" y="107.5">PA11/SPI2_NSS/I2S2_WS/SPI1_NSS/I2S1_WS/USART1_CTS/CAN_RX/TIM4_CH1/TIM5_CH2</text>
<text x="226.5" y="105">PA10/SPI2_MOSI/I2S2_SD/I2C2_SDA/USART1_RX/TIM2_CH4</text>
<text x="227.8" y="102.4">PA9/SPI_MISO/I2S2_MCK/I2C2_SCL/USART1_TX/TIM2_CH3</text>
<text x="137.7" y="110">VSSSD/VREFSD-</text>
<text x="210.5" y="112.6">PA13/SPI1_MISO/I2S1_MCK/USART3_CTS/TIM4_CH3/TIM5_CH4/JTMS-SWDIO</text>
<text x="218" y="110">PA12/SPI1_SCK/I2S1_CK/USART1_RTS/CAN_TX/TIM4_CH2/TIM5_CH3</text>
<text x="210.1" y="117.7">PA15/SPI1_NSS/I2S1_WS/SPI3_NSS/I2S3_WS/I2C1_SCL/TIM2_CH1_ETR/JTDI</text>
<text x="255.3" y="115.1">PA14/I2C1_SDA/JTCK-SWCLK</text>
<text x="137.7" y="125.3">BOOT0</text>
<text x="137.7" y="120.2">NRST</text>
<text x="225.4" y="127.8">PB0/SPI1_MOSI/I2S1_SD/TIM3_CH3/ADC_IN8/SDADC1_AIN6P</text>
<text x="230.3" y="130.4">PB1/TIM3_CH4/ADC_IN9/SDADC1_AIN5P/SDADC1_AIN6M</text>
<text x="137.7" y="135.4">PC13/TIMESTAMP/RTC_TAMPER1</text>
<text x="137.7" y="138">PC14/OSC32_IN</text>
<text x="197.3" y="135.4">PB3/SPI1_SCK/I2S1_CK/SPI3_SCK/I2S3_CK/USART2_TX/TIM2_CH2/JTDO/SPI3_SCK/JTDO</text>
<text x="206.4" y="138">PB4/SPI1_MISO/I2S1_MCK/SPI3_MISO/I2S3_MCK/USART2_RX/TIM3_CH1/NJTRST</text>
<text x="249.9" y="132.9">PB2/SDADC1_AIN4P/SDADC2_AIN6P</text>
<text x="137.7" y="140.5">PC15/OSC32_OUT</text>
<text x="205.2" y="140.5">PB5/SPI1_MOSI/I2S1_SD/SPI3_MOSI/I2S3_SD/I2C1_SMBAI/USART2_CK/TIM3_CH2</text>
<text x="248.1" y="143.1">PB6/I2C1_SCL/USART1_TX/TIM4_CH1</text>
<text x="220.2" y="148.1">PB8/SPI2_SCK/I2S2_CK/I2C1_SCL/USART3_TX/CAN_RX/TIM4_CH3</text>
<text x="247.7" y="145.6">PB7/I2C1_SDA/USART1_RX/TIM4_CH2</text>
<text x="137.7" y="150.7">PD8/SPI2_SCK/I2S2_CK/USART3_TX/SDADC3_AIN6P</text>
<text x="220" y="150.7">PB9/SPI2_NSS/I2S2_WS/I2C1_SDA/USART3_RX/CAN_TX/TIM4_CH4</text>
<text x="229.2" y="155.8">PB14/SPI2_MISO/I2S2_MCK/USART3_RTS/SDADC3_AIN8P</text>
<text x="137.7" y="160.8">PF0/OSC_IN/I2C2_SDA</text>
<text x="228.3" y="158.3">PB15/SPI2_MOSI/I2S2_SD/SDADC3_AIN7P/SDADC3_AIN8M</text>
<text x="137.7" y="163.4">PF1/OSC_OUT/I2C2_SCL</text>
<text x="137.7" y="168.5">PF6/SPI1_MOSI/I2S1_SD/USART3_RTS/TIM4_CH4/I2C2_SCL</text>
<text x="137.7" y="171">PF7/I2C2_SDA/USART2_CK</text>
<text x="219.4" y="171">PE9/SDADC1_AIN7P/SDADC1_AIN8M/SDADC2_AIN7P/SDADC2_AIN8M</text>
<text x="250" y="168.5">PE8/SDADC1_AIN8P/SDADC2_AIN8P</text>
</g>
<g font-size="1.7" fill="#840000">
<text x="85.5" y="69.5">+3V3_A</text>
<text x="293.5" y="82.2">MORPH_POT</text>
<text x="293.5" y="79.6">FREQ_POT</text>
<text x="293.5" y="87.3">TIMBRE_POT</text>
<text x="293.5" y="84.7">HARMONICS_POT</text>
<text x="293.5" y="89.8">MORPH_ATT</text>
<text x="293.5" y="94.9">TIMBRE_ATT</text>
<text x="293.5" y="92.3">FREQ_ATT</text>
<text x="293.5" y="100">DAC_BCK</text>
<text x="293.5" y="107.6">DAC_LRCK</text>
<text x="293.5" y="105">DAC_DIN</text>
<text x="293.5" y="102.5">NORMALIZATION_PROBE</text>
<text x="293.5" y="110.1">LEDS_SCK</text>
<text x="85.5" y="115.2">+3V3_A</text>
<text x="293.5" y="130.4">ADC_MODEL</text>
<text x="293.5" y="127.9">ADC_TRIG</text>
<text x="293.5" y="133">ADC_TIMBRE</text>
<text x="293.5" y="143.1">SW_2</text>
<text x="110.3" y="145.7">ADC_HARMONICS</text>
<text x="293.5" y="145.7">SW_1</text>
<text x="293.5" y="155.8">ADC_V_OCT</text>
<text x="293.5" y="158.4">ADC_MORPH</text>
<text x="119.4" y="168.5">LEDS_SIN</text>
<text x="120.1" y="171.1">LEDS_SS</text>
<text x="293.5" y="171.1">ADC_FM</text>
<text x="293.5" y="168.5">ADC_GATE</text>
</g>
<g font-size="1.7" fill="#0f0f0f">
<text x="292.1" y="114">SWCLK</text>
<text x="292.1" y="111.4">SWDIO</text>
<text x="121.9" y="119">RESET</text>
<text x="292.1" y="147">TX</text>
<text x="292.1" y="149.5">RX</text>
<text x="251.5" y="202.9">TX</text>
<text x="208.3" y="207.9">SWCLK</text>
<text x="210.8" y="205.4">RESET</text>
<text x="208.3" y="210.5">SWDIO</text>
<text x="251.5" y="210.5">RX</text>
</g>
<g font-size="1.2" fill="#840000">
<text x="110.4" y="158.6" transform="rotate(-90 110.4 158.6)">2</text>
<text x="110.4" y="162.3" transform="rotate(-90 110.4 162.3)">1</text>
</g>
</svg>
